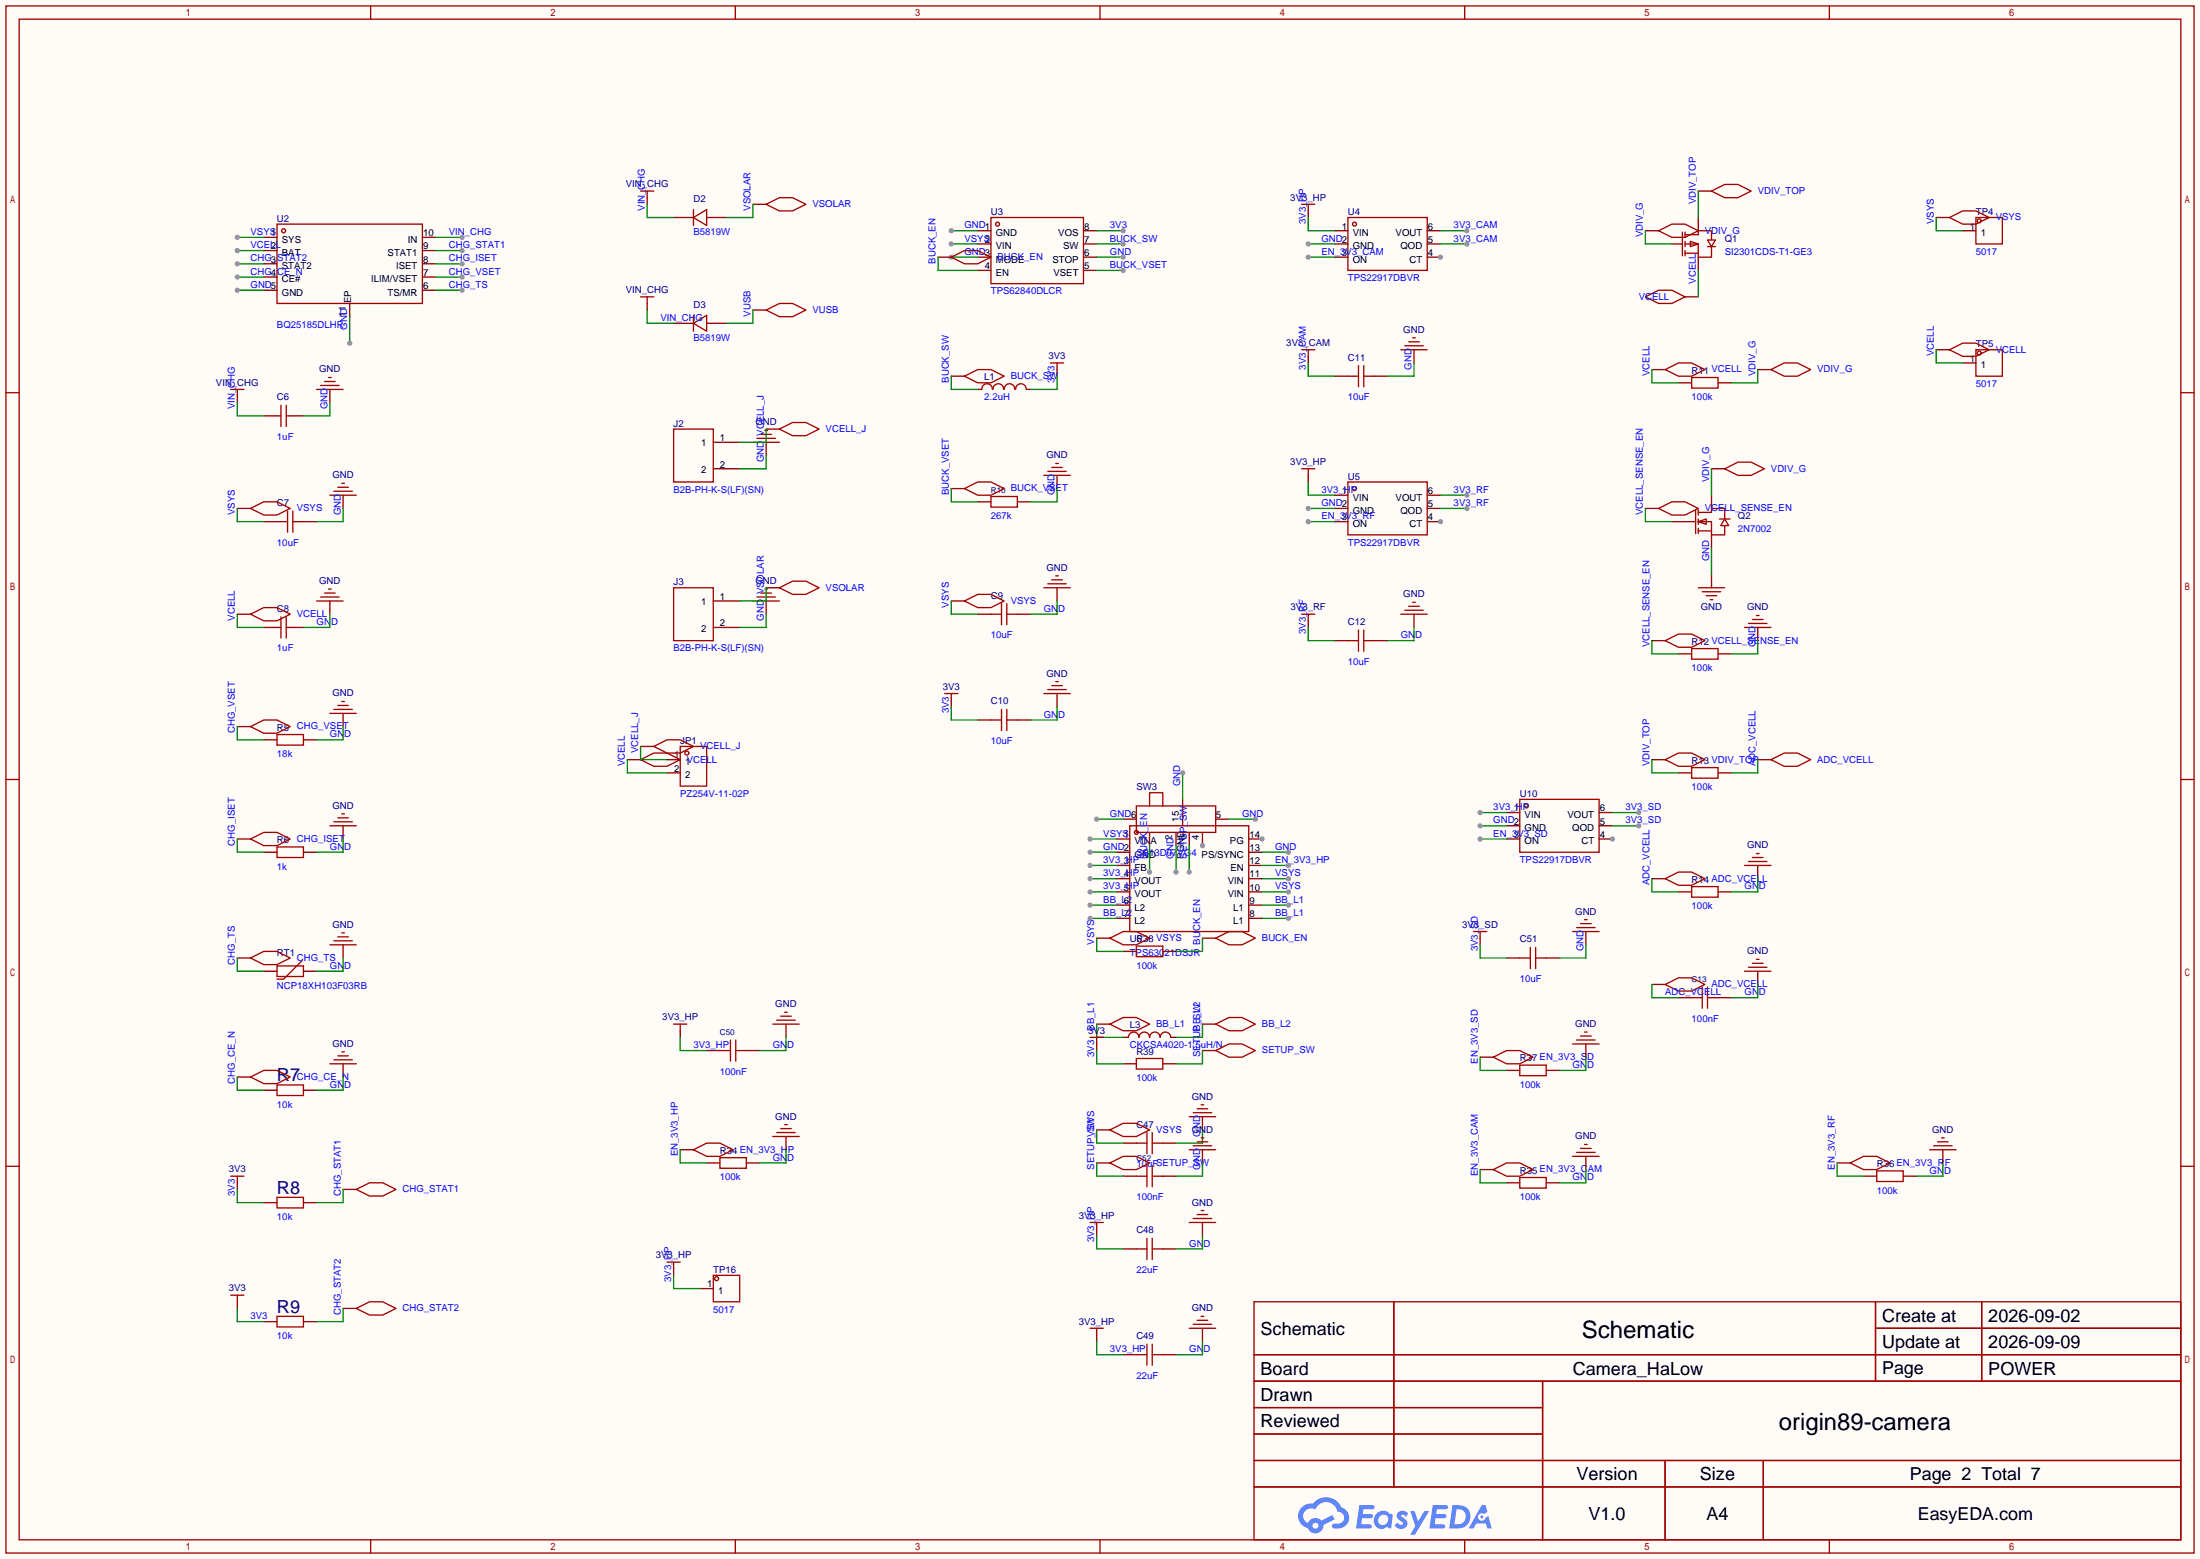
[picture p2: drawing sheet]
<svg xmlns="http://www.w3.org/2000/svg" width="423mm" height="299mm" viewBox="0 0 423 299" stroke-linecap="round" stroke-linejoin="round" font-family="sans-serif">
<path d="M0 0h422.7v299.5h-422.7z" fill="#fffcf7"/>
<g fill="none" stroke="#a10000" stroke-width=".25">
<path d="M1.1 1.1h420.4v297.2h-420.4zM3.7 3.7h415.3v292.1h-415.3zM71.2 1.1v2.6M141.3 1.1v2.6M211.3 1.1v2.6M281.4 1.1v2.6M351.5 1.1v2.6M1.1 75.4h2.6M419 75.4h2.5M1.1 149.7h2.6M419 149.7h2.5M1.1 224h2.6"/>
<path d="M419 224h2.5M240.9 250.1h178.1v45.7h-178.1zM267.8 250.1v35.5M360.3 250.1v15.2M360.3 255.1h58.7M380.7 250.1v15.2M240.9 260.2h178.1M240.9 265.3h178.1M240.9 270.4h55.5M240.9 275.5h55.5M296.4 265.3v30.5M71.2 295.8v2.5"/>
<path d="M141.3 295.8v2.5M211.3 295.8v2.5M240.9 280.5h178.1M240.9 285.6h178.1M281.4 295.8v2.5M319.9 280.5v15.3M338.8 280.5v15.3M351.5 295.8v2.5"/>
</g>
<g fill="#5487ff">
<path d="M268.7 290.5a1.3 1.3 0 0 1 1.8 .2l-.4 .7a.54 .54 0 0 0-.9-.3l.1 .2a1.58 1.58 0 0 1 1.1 1.6 1.43 1.43 0 0 1-2.5 .2l.5-.6a.64 .64 0 0 0 .5 .4 .64 .64 0 0 0 .7-.2l-.2-.3a1.35 1.35 0 0 1-.9-1.8z"/>
<path d="M270.9 290.3h.9l.6 1.9 1.2-1.9h.9l-2.7 4.5h-.9l1-1.7z"/>
<path d="M261.2 289.1h1.6a1.31 1.31 0 0 1 1.2 .2 .4 .4 0 0 1-.3 .6h-1.8l-.1 .9h1.6a.4 .4 0 0 1 .4 .5 .4 .4 0 0 1-.4 .3h-1.7l-.2 1.2h.8a1.23 1.23 0 0 1 1.2 .2 .39 .39 0 0 1-.3 .6h-2.7z"/>
<path d="M275.3 289.1h1.6a1.32 1.32 0 0 1 1.2 .2 .39 .39 0 0 1-.3 .6h-1.8l-.1 .9h1.6a.4 .4 0 0 1 .4 .5 .4 .4 0 0 1-.4 .3h-1.7l-.2 1.2h.8a1.23 1.23 0 0 1 1.2 .2 .39 .39 0 0 1-.3 .6h-2.7z"/>
<path d="M284.7 289.1h.7l.3 1.4-.6 .3a.75 .75 0 0 0-1.1 .3 .75 .75 0 0 0 .5 1.1 .75 .75 0 0 0 .9-.7l.5-.3 .7 2.4h-.9l-.2-1h-1.9l-.5 1h-.9z"/>
<path d="M279.1 289.1l-.7 4.5h1.5a2.27 2.27 0 0 0 2.6-2.3 2.27 2.27 0 0 0-2.7-2.2zM279.8 289.9a1.5 1.5 0 0 1 1.8 1.5 1.5 1.5 0 0 1-1.9 1.4h-.3z"/>
<path d="M264.5 290.7a1.6 1.6 0 0 0-.4 2.2 1.6 1.6 0 0 0 2.2 .5l.2-.2 .8 .4 .3-2.5-.2-.3h-.5a1.58 1.58 0 0 0-2.4-.1zM265.1 291.3a.99 .99 0 0 1 1.6 .3 .99 .99 0 0 1-.9 1.3 .94 .94 0 0 1-1-.5 .94 .94 0 0 1 .3-1.1z"/>
<path d="M250.1 289.5a2.37 2.37 0 0 0 1.2 4 1.54 1.54 0 0 0 1.7 1 1.54 1.54 0 0 0 1.3-1.6l2.1-1.1-.5-.8-2 1.1a1.57 1.57 0 0 0-2.6 .5 1.5 1.5 0 0 1-.8-2.1 1.5 1.5 0 0 1 2.2-.5 2.23 2.23 0 0 1 2.3-1.5 2.23 2.23 0 0 1 2 1.9 1.16 1.16 0 0 1 1.2 1 1.16 1.16 0 0 1-1.1 1.3h-.6a.47 .47 0 0 0-.6 .4 .47 .47 0 0 0 .4 .5 2.19 2.19 0 0 0 2.4-.8 2.19 2.19 0 0 0 .1-2.5l-1.1-.8a3.2 3.2 0 0 0-5.5-.7l-1.1 .1zM252.1 293.1a.6 .6 0 0 1 1.2 0 .6 .6 0 0 1-1.2 0z"/>
<circle cx="284.7" cy="291.4" r=".28"/>
</g>
<g fill="none" stroke="#a10000" stroke-width=".25">
<path d="M53.2 43.1h28v15.2h-28zM133.2 41.8l2.6-1.5v3zM133.2 40.3v3M190.4 41.8h17.8v12.7h-17.8zM259 41.8h15.2v10.1h-15.2zM323.2 44.6v4.5M323.7 46.9h2.6v2.5h2.5v-2M323.7 45.1h2.6v-.8h2.5v1.8M323.7 48.6h2.6M323.7 44.6v1M323.7 46.4v1M323.7 48.1v1"/>
<path d="M324.7 46.4l1.6 .5-1.6 .5zM328 46.1h1.6l-.8 1.3zM328 47.4h1.6M53.2 79.9h.8M54 77.9v4M55 77.9v4M55 79.9h.8M188.6 74.8a1.01 1.01 0 0 1 1-1.1 1.01 1.01 0 0 1 1 1.1M190.8 74.8a1.01 1.01 0 0 1 1-1.1 1.01 1.01 0 0 1 1 1.1M192.9 74.8a1.01 1.01 0 0 1 1-1.1 1.01 1.01 0 0 1 1.1 1.1M195.1 74.8a1.01 1.01 0 0 1 1-1.1 1.01 1.01 0 0 1 1 1.1M325 72.5h5.1v2h-5.1z"/>
<path d="M129.4 82.4h7.6v10.2h-7.6zM190.4 95.4h5.1v2h-5.1zM325.8 97.9v4.6M326.3 98.4h2.5v-.7h2.5v2M326.3 97.9v1M326.3 99.7v1M330.3 99.7h2.1M331.3 99.7l.8 1.3h-1.5zM190.4 118h2M192.4 116v4M193.4 118h2.1M193.4 116v4"/>
<path d="M323.7 100.2h2.1M326.3 100.2l1.5-.5v1zM326.3 100.2h2.5v2.5h2.5v-1.7M326.3 102h2.5M326.3 101.5v1M53.2 141.1h5.1v2h-5.1zM130.7 143.4h5.1v7.6h-5.1zM53.2 162.7h5.1v2h-5.1zM53.2 185.5h5.1v2.1h-5.1zM58 184.5l-3.5 3.6h-1.3"/>
<circle cx="54.5" cy="44.3" r=".38"/>
<circle cx="191.6" cy="43.1" r=".38"/>
<circle cx="260.2" cy="43.1" r=".38"/>
<circle cx="132" cy="144.7" r=".38"/>
</g>
<g fill="none" stroke="#870000" stroke-width=".25">
<path d="M50.7 45.6h2.5M50.7 48.1h2.5M50.7 50.7h2.5M50.7 53.2h2.5M50.7 55.8h2.5M67.2 58.3v2.5M81.2 45.6h2.5M81.2 48.1h2.5M81.2 50.7h2.5M81.2 53.2h2.5M81.2 55.8h2.5M129.4 41.8h3.8"/>
<path d="M135.8 41.8h3.8M187.8 44.3h2.6M187.8 46.9h2.6M187.8 49.4h2.6M187.8 51.9h2.6M208.2 44.3h2.5M208.2 46.9h2.5M208.2 49.4h2.5M208.2 51.9h2.5M256.4 44.3h2.6M256.4 46.9h2.6M256.4 49.4h2.6"/>
<path d="M274.2 49.4h2.5M321.2 46.9h2M326.3 41.8v2.5M326.3 49.4v2.5M50.7 79.9h2.5M55.8 79.9h2.5M187.8 74.8h.8M197.2 74.8h.8M322.5 73.5h2.5M330.1 73.5h2.5M137 85h5.1M137 90h5.1"/>
<path d="M187.8 96.4h2.6M195.5 96.4h2.5M328.8 95.1v2.6M187.8 118h2.6M195.5 118h2.5M321.2 100.2h2.5M328.8 102.7v2.6M50.7 142.1h2.5M58.3 142.1h2.5M128.1 145.9h2.6M128.1 148.5h2.6M50.7 163.7h2.5"/>
<path d="M58.3 163.7h2.5M50.7 186.6h2.5M58.3 186.6h2.5"/>
</g>
<circle cx="276.7" cy="49.4" r=".51" fill="#999"/>
<g fill="none" stroke="#870000" stroke-width=".25">
<path d="M274.2 46.9h2.5M274.2 44.3h2.5M129.4 62.1h3.8M135.8 62.1h3.8M256.4 72.3h2.6M264 72.3h2.6M256.4 95.1h2.6M256.4 97.7h2.6M50.7 100.2h2.5M58.3 100.2h2.5M137 115.4h5.1M256.4 100.2h2.6"/>
<path d="M274.2 100.2h2.5M50.7 120.5h2.5M55.8 120.5h2.5M137 120.5h5.1M187.8 138.3h2.6M195.5 138.3h2.5M256.4 123.1h2.6M264 123.1h2.6M50.7 209.4h2.5M58.3 209.4h2.5M50.7 231h2.5M58.3 231h2.5"/>
<path d="M50.7 253.9h2.5M58.3 253.9h2.5"/>
</g>
<g fill="none" stroke="#a10000" stroke-width=".25">
<path d="M133.2 62.1l2.6-1.5v3zM133.2 60.6v3M259 72.3h2M261 70.2v4.1M262 72.3h2M262 70.2v4.1M55.2 98.2v4M56.3 98.2v4M259 92.6h15.2v10.1h-15.2zM53.2 100.2h2M54 118.5v4.1M55 118.5v4.1"/>
<path d="M56.3 100.2h2M129.4 112.9h7.6v10.2h-7.6zM53.2 120.5h.8M55 120.5h.8M190.4 138.3h2M192.4 136.3v4M193.4 138.3h2.1M193.4 136.3v4M259 123.1h2M261 121v4.1M262 121v4.1M262 123.1h2"/>
<path d="M53.2 208.4h5.1v2h-5.1zM53.2 230h5.1v2h-5.1zM53.2 252.9h5.1v2h-5.1z"/>
<circle cx="260.2" cy="93.9" r=".38"/>
</g>
<circle cx="276.7" cy="100.2" r=".51" fill="#999"/>
<g fill="none" stroke="#870000" stroke-width=".25">
<path d="M124.3 38v1.2M144.7 39.2h2.5M326.3 36.7h2.5M124.3 58.3v1.3M144.7 59.6h2.5M316.1 44.3h2.5M323.7 57h2.6M372 41.8h2.5M377.1 44.3h2.5M45.6 76.1v1.2M63.4 74.8v2.5M182.8 72.3h2.5"/>
<path d="M203.1 71v1.3M251.3 68.5v1.2M271.7 67.2v2.5M317.4 71h2.5M337.7 71h2.5M372 67.2h2.5M377.1 69.7h2.5M45.6 97.7h2.5M65.9 95.1v2.6M147.2 85v2.5M147.2 82.4h2.5M182.8 93.9h2.5"/>
<path d="M203.1 91.3v2.6M274.2 97.7h2.5M274.2 95.1h2.5M316.1 97.7h2.5M328.8 90h2.5M45.6 118h2.5M63.4 115.4v2.6M147.2 115.4v2.6M147.2 112.9h2.5M182.8 115.4h2.5M203.1 112.9v2.5M251.3 119.3v1.2"/>
<path d="M271.7 118v2.5M328.8 110.4v2.5M45.6 139.6h2.5M65.9 137v2.6M182.8 134.5v1.3M203.1 133.2v2.6M317.4 123.1h2.5M322.5 125.6h2.5M330.1 125.6h2.5M337.7 120.5v2.6M65.9 158.6v2.6M120.5 145.9h2.6"/>
<path d="M123.1 143.4h2.5M317.4 145.9h2.5M322.5 148.5h2.5M330.1 148.5h2.5M337.7 145.9h2.5M45.6 161.2h2.5M317.4 168.8h2.5M322.5 171.3h2.5M330.1 171.3h2.5M337.7 166.2v2.6M45.6 184h2.5M65.9 181.5v2.5"/>
<path d="M317.4 189.1h2.5M322.5 191.6h2.5M330.1 191.6h2.5M337.7 186.6v2.5M45.6 206.9h2.5M65.9 204.3v2.6M45.6 227.2v1.3M65.9 228.5h2.6M45.6 250.1v1.2M65.9 251.3h2.6"/>
</g>
<g fill="none" stroke="#a10000" stroke-width=".25">
<path d="M123.1 36.7h2.5M124.3 36.7v1.3M147.2 39.2l2.5-1.2h2.6l2.5 1.2-2.5 1.3h-2.6zM328.8 36.7l2.5-1.3h2.6l2.5 1.3-2.5 1.3h-2.6zM123.1 57h2.5M124.3 57v1.3M147.2 59.6l2.5-1.3h2.6l2.5 1.3-2.5 1.2h-2.6zM316.1 57l2.5-1.2h2.6l2.5 1.2-2.5 1.3h-2.6zM318.6 44.3l2.6-1.2h2.5l2.6 1.2-2.6 1.3h-2.5zM374.5 41.8l2.6-1.3h2.5l2.5 1.3-2.5 1.3h-2.5zM379.6 41.8h5.1v5.1h-5.1zM44.3 74.8h2.6"/>
<path d="M45.6 74.8v1.3M60.8 74.8h5.1M61.6 74h3.6M62.4 73.3h2M63.1 72.5h.5M185.3 72.3l2.5-1.3h2.6l2.5 1.3-2.5 1.2h-2.6zM201.8 69.7h2.5M203.1 69.7v1.3M250.1 67.2h2.5M251.3 67.2v1.3M269.1 67.2h5.1M269.9 66.4h3.5"/>
<path d="M270.6 65.7h2.1M271.4 64.9h.5M319.9 71l2.6-1.3h2.5l2.5 1.3-2.5 1.3h-2.5zM340.2 71l2.6-1.3h2.5l2.6 1.3-2.6 1.3h-2.5zM374.5 67.2l2.6-1.3h2.5l2.5 1.3-2.5 1.3h-2.5zM379.6 67.2h5.1v5.1h-5.1zM48.1 97.7l2.6-1.3h2.5l2.6 1.3-2.6 1.2h-2.5zM63.4 95.1h5.1M64.1 94.4h3.6M64.9 93.6h2M65.7 92.8h.5M144.7 85h5"/>
<path d="M145.4 84.2h3.6M146.2 83.4h2M146.9 82.7h.5M149.7 82.4l2.6-1.2h2.5l2.6 1.2-2.6 1.3h-2.5zM185.3 93.9l2.5-1.3h2.6l2.5 1.3-2.5 1.2h-2.6zM200.5 91.3h5.1M201.3 90.6h3.6M202.1 89.8h2M202.8 89h.5M318.6 97.7l2.6-1.3h2.5l2.6 1.3-2.6 1.2h-2.5zM331.3 90l2.6-1.2h2.5l2.6 1.2-2.6 1.3h-2.5zM48.1 118l2.6-1.3h2.5l2.6 1.3-2.6 1.3h-2.5z"/>
<path d="M60.8 115.4h5.1M61.6 114.7h3.6M62.4 113.9h2M63.1 113.2h.5M144.7 115.4h5M145.4 114.7h3.6M146.2 113.9h2M146.9 113.2h.5M149.7 112.9l2.6-1.3h2.5l2.6 1.3-2.6 1.3h-2.5zM185.3 115.4l2.5-1.2h2.6l2.5 1.2-2.5 1.3h-2.6zM200.5 112.9h5.1M201.3 112.1h3.6"/>
<path d="M202.1 111.4h2M202.8 110.6h.5M250.1 118h2.5M251.3 118v1.3M269.1 118h5.1M269.9 117.2h3.5M270.6 116.5h2.1M271.4 115.7h.5M326.3 112.9h5M327 113.7h3.6M327.8 114.4h2M328.5 115.2h.6"/>
<path d="M335.9 119.8h3.6M336.7 119h2M337.4 118.2h.5M48.1 139.6l2.6-1.3h2.5l2.6 1.3-2.6 1.2h-2.5zM63.4 137h5.1M64.1 136.3h3.6M64.9 135.5h2M65.7 134.7h.5M181.5 133.2h2.5M182.8 133.2v1.3M200.5 133.2h5.1M201.3 132.5h3.6"/>
<path d="M202.1 131.7h2M202.8 130.9h.5M319.9 123.1l2.6-1.3h2.5l2.5 1.3-2.5 1.2h-2.5zM325 124.6h5.1v2h-5.1zM335.2 120.5h5M63.4 158.6h5.1M64.1 157.9h3.6M64.9 157.1h2M65.7 156.3h.5M123.1 145.9l2.5-1.2h2.5l2.6 1.2-2.6 1.3h-2.5zM125.6 143.4l2.5-1.3h2.6l2.5 1.3-2.5 1.3h-2.6zM319.9 145.9l2.6-1.2h2.5l2.5 1.2-2.5 1.3h-2.5z"/>
<path d="M325 147.4h5.1v2.1h-5.1zM340.2 145.9l2.6-1.2h2.5l2.6 1.2-2.6 1.3h-2.5zM48.1 161.2l2.6-1.3h2.5l2.6 1.3-2.6 1.2h-2.5zM64.9 180h2M65.7 179.2h.5M319.9 168.8l2.6-1.3h2.5l2.5 1.3-2.5 1.3h-2.5zM325 170.3h5.1v2h-5.1zM335.2 166.2h5M335.9 165.5h3.6M336.7 164.7h2M337.4 164h.5M48.1 184l2.6-1.2h2.5l2.6 1.2-2.6 1.3h-2.5z"/>
<path d="M63.4 181.5h5.1M64.1 180.7h3.6M319.9 189.1l2.6-1.3h2.5l2.5 1.3-2.5 1.3h-2.5zM325 191.6h2M327 189.6v4.1M328 191.6h2.1M328 189.6v4.1M335.2 186.6h5M335.9 185.8h3.6M336.7 185h2M337.4 184.3h.5M48.1 206.9l2.6-1.3h2.5l2.6 1.3-2.6 1.3h-2.5z"/>
<path d="M63.4 204.3h5.1M64.1 203.6h3.6M64.9 202.8h2M65.7 202.1h.5M44.3 225.9h2.6M45.6 225.9v1.3M68.5 228.5l2.5-1.3h2.5l2.6 1.3-2.6 1.2h-2.5zM44.3 248.8h2.6M45.6 248.8v1.3M68.5 251.3l2.5-1.2h2.5l2.6 1.2-2.6 1.3h-2.5z"/>
<circle cx="380.2" cy="42.4" r=".38"/>
<circle cx="380.2" cy="67.8" r=".38"/>
</g>
<path d="M45.6 48.1h5.1" fill="none" stroke="#008700" stroke-width=".25"/>
<circle cx="45.6" cy="48.1" r=".51" fill="#999"/>
<path d="M45.6 50.7h5.1M326.3 51.9v5.1M317.4 71v2.5h5.1M372 67.2v2.5h5.1M45.6 118v2.5h5.1M120.5 145.9v2.6h7.6" fill="none" stroke="#008700" stroke-width=".25"/>
<circle cx="45.6" cy="50.7" r=".51" fill="#999"/>
<path d="M45.6 53.2h5.1M65.9 251.3v2.6h-5.1" fill="none" stroke="#008700" stroke-width=".25"/>
<circle cx="45.6" cy="53.2" r=".51" fill="#999"/>
<path d="M45.6 55.8h5.1M45.6 206.9v2.5h5.1" fill="none" stroke="#008700" stroke-width=".25"/>
<circle cx="45.6" cy="55.8" r=".51" fill="#999"/>
<path d="M67.2 60.8v5.1" fill="none" stroke="#008700" stroke-width=".25"/>
<circle cx="67.2" cy="65.9" r=".51" fill="#999"/>
<path d="M182.8 44.3h5M63.4 77.3v2.6h-5.1M65.9 97.7v2.5h-5.1M147.2 87.5v2.5h-5.1M63.4 118v2.5h-5.1M147.2 118v2.5h-5.1M65.9 139.6v2.5h-5.1M65.9 161.2v2.5h-5.1M65.9 184v2.6h-5.1M65.9 206.9v2.5h-5.1" fill="none" stroke="#008700" stroke-width=".25"/>
<circle cx="182.8" cy="44.3" r=".51" fill="#999"/>
<path d="M182.8 49.4h5" fill="none" stroke="#008700" stroke-width=".25"/>
<circle cx="182.8" cy="49.4" r=".51" fill="#999"/>
<path d="M210.7 49.4h5.1" fill="none" stroke="#008700" stroke-width=".25"/>
<circle cx="215.8" cy="49.4" r=".51" fill="#999"/>
<path d="M251.3 46.9h5.1M203.1 93.9v2.5h-5.1M203.1 115.4v2.6h-5.1M203.1 135.8v2.5h-5.1" fill="none" stroke="#008700" stroke-width=".25"/>
<circle cx="251.3" cy="46.9" r=".51" fill="#999"/>
<path d="M271.7 69.7v2.6h-5.1M251.3 97.7h5.1M271.7 120.5v2.6h-5.1" fill="none" stroke="#008700" stroke-width=".25"/>
<circle cx="251.3" cy="97.7" r=".51" fill="#999"/>
<path d="M83.7 55.8h5.1M328.8 105.3v5.1M337.7 123.1v2.5h-5.1M337.7 168.8v2.5h-5.1M337.7 189.1v2.5h-5.1" fill="none" stroke="#008700" stroke-width=".25"/>
<circle cx="88.8" cy="55.8" r=".51" fill="#999"/>
<path d="M83.7 53.2h5.1M45.6 184v2.6h5.1" fill="none" stroke="#008700" stroke-width=".25"/>
<circle cx="88.8" cy="53.2" r=".51" fill="#999"/>
<path d="M83.7 50.7h5.1M45.6 139.6v2.5h5.1" fill="none" stroke="#008700" stroke-width=".25"/>
<circle cx="88.8" cy="50.7" r=".51" fill="#999"/>
<path d="M83.7 48.1h5.1M45.6 161.2v2.5h5.1" fill="none" stroke="#008700" stroke-width=".25"/>
<circle cx="88.8" cy="48.1" r=".51" fill="#999"/>
<path d="M83.7 45.6h5.1M65.9 228.5v2.5h-5.1" fill="none" stroke="#008700" stroke-width=".25"/>
<circle cx="88.8" cy="45.6" r=".51" fill="#999"/>
<path d="M124.3 39.2v2.6h5.1M144.7 39.2v2.6h-5.1M124.3 59.6v2.5h5.1M144.7 59.6v2.5h-5.1M210.7 51.9h5.1M45.6 77.3v2.6h5.1M147.2 82.4v2.6h-5.1M147.2 112.9v2.5h-5.1M123.1 143.4v2.5h5" fill="none" stroke="#008700" stroke-width=".25"/>
<circle cx="215.8" cy="51.9" r=".51" fill="#999"/>
<path d="M210.7 46.9h5.1M182.8 93.9v2.5h5" fill="none" stroke="#008700" stroke-width=".25"/>
<circle cx="215.8" cy="46.9" r=".51" fill="#999"/>
<path d="M251.3 49.4h5.1M182.8 72.3v2.5h5" fill="none" stroke="#008700" stroke-width=".25"/>
<circle cx="251.3" cy="49.4" r=".51" fill="#999"/>
<path d="M276.7 46.9h5.1" fill="none" stroke="#008700" stroke-width=".25"/>
<circle cx="281.8" cy="46.9" r=".51" fill="#999"/>
<path d="M276.7 44.3h5.1" fill="none" stroke="#008700" stroke-width=".25"/>
<circle cx="281.8" cy="44.3" r=".51" fill="#999"/>
<path d="M251.3 69.7v2.6h5.1M251.3 100.2h5.1" fill="none" stroke="#008700" stroke-width=".25"/>
<circle cx="251.3" cy="100.2" r=".51" fill="#999"/>
<path d="M276.7 97.7h5.1" fill="none" stroke="#008700" stroke-width=".25"/>
<circle cx="281.8" cy="97.7" r=".51" fill="#999"/>
<path d="M276.7 95.1h5.1" fill="none" stroke="#008700" stroke-width=".25"/>
<circle cx="281.8" cy="95.1" r=".51" fill="#999"/>
<g fill="none" stroke="#008700" stroke-width=".25">
<path d="M326.3 36.7v5.1M210.7 44.3h5.1M316.1 44.3v2.6h5.1M337.7 71v2.5h-5.1M316.1 97.7v2.5h5.1M328.8 90v5.1M251.3 120.5v2.6h5.1M317.4 123.1v2.5h5.1M317.4 145.9v2.6h5.1M337.7 145.9v2.6h-5.1M317.4 168.8v2.5h5.1M317.4 189.1v2.5h5.1"/>
<path d="M45.6 228.5v2.5h5.1M45.6 251.3v2.6h5.1"/>
</g>
<circle cx="215.8" cy="44.3" r=".51" fill="#999"/>
<path d="M203.1 72.3v2.5h-5.1M182.8 135.8v2.5h5" fill="none" stroke="#008700" stroke-width=".25"/>
<g fill="none" stroke="#a10000" stroke-width=".25">
<path d="M217 158.6h22.9v20.3h-22.9z"/>
<circle cx="218.3" cy="159.9" r=".38"/>
</g>
<g fill="none" stroke="#870000" stroke-width=".25">
<path d="M214.5 161.2h2.5M214.5 163.7h2.5M214.5 166.2h2.5M214.5 168.8h2.5M214.5 171.3h2.5M214.5 173.9h2.5M214.5 176.4h2.5M239.9 161.2h2.5M239.9 163.7h2.5M239.9 166.2h2.5M239.9 168.8h2.5M239.9 171.3h2.5"/>
<path d="M239.9 173.9h2.5M239.9 176.4h2.5"/>
</g>
<circle cx="242.4" cy="161.2" r=".51" fill="#999"/>
<g fill="none" stroke="#870000" stroke-width=".25">
<path d="M227.2 153.5v5.1M289.4 156.1h2.6M289.4 158.6h2.6M289.4 161.2h2.6M307.2 161.2h2.6M215.8 199.3h1M224.9 199.3h1M135.8 201.8h2.5M143.4 201.8h2.5M215.8 219.6h2.5M223.4 219.6h2.5M289.4 205.6h2.6"/>
<path d="M297.1 205.6h2.5M135.8 223.4h2.5M143.4 223.4h2.5M215.8 239.9h2.5M223.4 239.9h2.5M289.4 227.2h2.6M297.1 227.2h2.5M358 225.9h2.6M365.6 225.9h2.6M134.5 247.5h2.5M215.8 260.2h2.5M223.4 260.2h2.5"/>
</g>
<g fill="none" stroke="#a10000" stroke-width=".25">
<path d="M292 153.5h15.2v10.2h-15.2zM140.3 199.8v4M141.4 199.8v4M216.8 199.3a1.02 1.02 0 0 1 1-1.1 1.02 1.02 0 0 1 1 1.1 1.02 1.02 0 0 1 1-1.1 1.02 1.02 0 0 1 1.1 1.1 1.02 1.02 0 0 1 1-1.1 1.02 1.02 0 0 1 1 1.1 1.02 1.02 0 0 1 1-1.1 1.02 1.02 0 0 1 1 1.1M138.3 201.8h2M141.4 201.8h2M218.3 219.6h2M220.3 217.6v4M221.4 219.6h2M221.4 217.6v4M292 204.6h5.1v2h-5.1zM138.3 222.4h5.1v2h-5.1z"/>
<path d="M218.3 239.9h2M220.3 237.9v4M221.4 237.9v4M221.4 239.9h2M292 226.2h5.1v2h-5.1zM360.6 224.9h5v2h-5zM137 245h5.1v5.1h-5.1zM220.3 258.2v4.1M221.4 258.2v4.1M218.3 260.2h2M221.4 260.2h2"/>
<circle cx="293.2" cy="154.8" r=".38"/>
<circle cx="137.7" cy="245.6" r=".38"/>
</g>
<circle cx="309.8" cy="161.2" r=".51" fill="#999"/>
<g fill="none" stroke="#870000" stroke-width=".25">
<path d="M251.3 40.5v1.3M251.3 91.3v1.3M307.2 158.6h2.6M307.2 156.1h2.6M304.7 178.9v2.6M130.7 198v1.3M151 196.7v2.6M210.7 196.7h2.5M231 196.7h2.6M284.4 180.2v1.3M289.4 184h2.6M297.1 184h2.5"/>
<path d="M151 218.3v2.6M210.7 217h2.5M231 214.5v2.5M284.4 203.1h2.5M304.7 200.5v2.6M130.7 220.9h2.5M210.7 236.1v1.3M231 234.8v2.6M284.4 224.7h2.5M304.7 222.1v2.6M352.9 223.4h2.6M373.3 220.9v2.5"/>
<path d="M129.4 243.7v1.3M210.7 256.4v1.3M231 255.1v2.6"/>
</g>
<g fill="none" stroke="#a10000" stroke-width=".25">
<path d="M250.1 39.2h2.5M251.3 39.2v1.3M250.1 90h2.5M251.3 90v1.3M283.1 178.9h2.5M284.4 178.9v1.3M302.1 178.9h5.1M302.9 178.2h3.6M303.7 177.4h2M304.4 176.7h.5M129.4 196.7h2.6M130.7 196.7v1.3"/>
<path d="M148.5 196.7h5M149.2 196h3.6M150 195.2h2M150.7 194.4h.6M213.2 196.7l2.6-1.2h2.5l2.6 1.2-2.6 1.3h-2.5zM233.6 196.7l2.5-1.2h2.5l2.6 1.2-2.6 1.3h-2.5zM292 184h2M294 182v4.1M295 184h2.1M295 182v4.1M302.9 199.8h3.6M303.7 199h2"/>
<path d="M304.4 198.2h.5M148.5 218.3h5M149.2 217.6h3.6M150 216.8h2M150.7 216h.6M213.2 217l2.6-1.2h2.5l2.6 1.2-2.6 1.3h-2.5zM228.5 214.5h5.1M229.2 213.7h3.6M230 213h2M230.8 212.2h.5M286.9 203.1l2.5-1.3h2.6l2.5 1.3-2.5 1.2h-2.6zM302.1 200.5h5.1"/>
<path d="M304.4 219.8h.5M372.2 219.3h2.1M373 218.6h.5M133.2 220.9l2.6-1.3h2.5l2.5 1.3-2.5 1.2h-2.5zM209.4 234.8h2.6M210.7 234.8v1.3M228.5 234.8h5.1M229.2 234.1h3.6M230 233.3h2M230.8 232.5h.5M286.9 224.7l2.5-1.3h2.6l2.5 1.3-2.5 1.2h-2.6zM302.1 222.1h5.1"/>
<path d="M302.9 221.4h3.6M303.7 220.6h2M355.5 223.4l2.5-1.3h2.6l2.5 1.3-2.5 1.3h-2.6zM370.7 220.9h5.1M371.5 220.1h3.5M128.1 242.4h2.6M129.4 242.4v1.3M209.4 255.1h2.6M210.7 255.1v1.3M228.5 255.1h5.1M229.2 254.4h3.6M230 253.6h2"/>
<path d="M230.8 252.9h.5"/>
</g>
<path d="M251.3 41.8v2.5h5.1M251.3 92.6v2.5h5.1M209.4 166.2h5.1" fill="none" stroke="#008700" stroke-width=".25"/>
<circle cx="209.4" cy="166.2" r=".51" fill="#999"/>
<path d="M209.4 168.8h5.1" fill="none" stroke="#008700" stroke-width=".25"/>
<circle cx="209.4" cy="168.8" r=".51" fill="#999"/>
<path d="M209.4 171.3h5.1" fill="none" stroke="#008700" stroke-width=".25"/>
<circle cx="209.4" cy="171.3" r=".51" fill="#999"/>
<path d="M284.4 156.1h5M130.7 199.3v2.5h5.1M210.7 237.4v2.5h5.1M129.4 245v2.5h5.1M210.7 257.7v2.5h5.1" fill="none" stroke="#008700" stroke-width=".25"/>
<circle cx="284.4" cy="156.1" r=".51" fill="#999"/>
<path d="M209.4 163.7h5.1" fill="none" stroke="#008700" stroke-width=".25"/>
<circle cx="209.4" cy="163.7" r=".51" fill="#999"/>
<path d="M242.4 163.7h5.1" fill="none" stroke="#008700" stroke-width=".25"/>
<circle cx="247.5" cy="163.7" r=".51" fill="#999"/>
<path d="M227.2 148.5v5" fill="none" stroke="#008700" stroke-width=".25"/>
<circle cx="227.2" cy="148.5" r=".51" fill="#999"/>
<path d="M284.4 158.6h5M151 199.3v2.5h-5.1M231 217v2.6h-5.1M151 220.9v2.5h-5.1M231 237.4v2.5h-5.1M231 257.7v2.5h-5.1" fill="none" stroke="#008700" stroke-width=".25"/>
<circle cx="284.4" cy="158.6" r=".51" fill="#999"/>
<path d="M209.4 173.9h5.1M304.7 181.5v2.5h-5.1M304.7 203.1v2.5h-5.1M304.7 224.7v2.5h-5.1M373.3 223.4v2.5h-5.1" fill="none" stroke="#008700" stroke-width=".25"/>
<circle cx="209.4" cy="173.9" r=".51" fill="#999"/>
<path d="M209.4 176.4h5.1" fill="none" stroke="#008700" stroke-width=".25"/>
<circle cx="209.4" cy="176.4" r=".51" fill="#999"/>
<path d="M242.4 176.4h5.1M231 196.7v2.6h-5.1" fill="none" stroke="#008700" stroke-width=".25"/>
<circle cx="247.5" cy="176.4" r=".51" fill="#999"/>
<path d="M242.4 173.9h5.1" fill="none" stroke="#008700" stroke-width=".25"/>
<circle cx="247.5" cy="173.9" r=".51" fill="#999"/>
<path d="M242.4 166.2h5.1M210.7 196.7v2.6h5.1" fill="none" stroke="#008700" stroke-width=".25"/>
<circle cx="247.5" cy="166.2" r=".51" fill="#999"/>
<path d="M284.4 161.2h5M130.7 220.9v2.5h5.1" fill="none" stroke="#008700" stroke-width=".25"/>
<circle cx="284.4" cy="161.2" r=".51" fill="#999"/>
<path d="M309.8 158.6h5M284.4 203.1v2.5h5" fill="none" stroke="#008700" stroke-width=".25"/>
<circle cx="314.8" cy="158.6" r=".51" fill="#999"/>
<path d="M309.8 156.1h5" fill="none" stroke="#008700" stroke-width=".25"/>
<circle cx="314.8" cy="156.1" r=".51" fill="#999"/>
<path d="M45.6 45.6h5.1M284.4 181.5v2.5h5M284.4 224.7v2.5h5M352.9 223.4v2.5h5.1" fill="none" stroke="#008700" stroke-width=".25"/>
<circle cx="45.6" cy="45.6" r=".51" fill="#999"/>
<path d="M182.8 46.9h5M45.6 97.7v2.5h5.1" fill="none" stroke="#008700" stroke-width=".25"/>
<circle cx="182.8" cy="46.9" r=".51" fill="#999"/>
<path d="M372 41.8v2.5h5.1M182.8 115.4v2.6h5M209.4 161.2h5.1" fill="none" stroke="#008700" stroke-width=".25"/>
<circle cx="209.4" cy="161.2" r=".51" fill="#999"/>
<path d="M242.4 171.3h5.1" fill="none" stroke="#008700" stroke-width=".25"/>
<circle cx="247.5" cy="171.3" r=".51" fill="#999"/>
<path d="M242.4 168.8h5.1" fill="none" stroke="#008700" stroke-width=".25"/>
<circle cx="247.5" cy="168.8" r=".51" fill="#999"/>
<path d="M210.7 217v2.6h5.1" fill="none" stroke="#008700" stroke-width=".25"/>
<path d="M220.9 154.8v-2.5h2.5v2.5" fill="none" stroke="#a10000" stroke-width=".25"/>
<path d="M215.8 157.4h2.5M231 159.9v2.5M233.6 157.4h2.5" fill="none" stroke="#870000" stroke-width=".25"/>
<circle cx="231" cy="162.4" r=".51" fill="#999"/>
<g fill="none" stroke="#870000" stroke-width=".25">
<path d="M180.2 49.4h2.6M220.9 159.9v2.5M225.9 159.9v2.5M228.5 159.9v2.5M210.7 180.2h2.5M215.8 182.8h2.5M223.4 182.8h2.5M231 180.2h2.6M210.7 200.5v1.3M215.8 204.3h2.5M223.4 204.3h2.5M231 201.8h2.6"/>
<path d="M210.7 223.4h2.5M215.8 225.9h2.5M223.4 225.9h2.5M231 220.9v2.5"/>
</g>
<g fill="none" stroke="#a10000" stroke-width=".25">
<path d="M182.8 49.4l2.5-1.3h2.5l2.6 1.3-2.6 1.3h-2.5zM218.3 154.8h15.3v5.1h-15.3zM209.4 199.3h2.6M210.7 199.3v1.2M213.2 180.2l2.6-1.3h2.5l2.6 1.3-2.6 1.3h-2.5zM218.3 181.7h5.1v2.1h-5.1zM233.6 180.2l2.5-1.3h2.5l2.6 1.3-2.6 1.3h-2.5zM218.3 203.3h5.1v2.1h-5.1zM230 219.3h2M230.8 218.6h.5M233.6 201.8l2.5-1.3h2.5l2.6 1.3-2.6 1.3h-2.5zM213.2 223.4l2.6-1.3h2.5l2.6 1.3-2.6 1.3h-2.5z"/>
<path d="M218.3 225.9h2M220.3 223.9v4.1M221.4 225.9h2M221.4 223.9v4.1M228.5 220.9h5.1M229.2 220.1h3.6"/>
</g>
<path d="M180.2 49.4v2.5h7.6M220.9 162.4v5.1" fill="none" stroke="#008700" stroke-width=".25"/>
<circle cx="220.9" cy="167.5" r=".51" fill="#999"/>
<path d="M225.9 162.4v5.1M231 180.2v2.6h-5.1" fill="none" stroke="#008700" stroke-width=".25"/>
<circle cx="225.9" cy="167.5" r=".51" fill="#999"/>
<path d="M210.7 157.4h5.1" fill="none" stroke="#008700" stroke-width=".25"/>
<circle cx="210.7" cy="157.4" r=".51" fill="#999"/>
<path d="M236.1 157.4h5.1" fill="none" stroke="#008700" stroke-width=".25"/>
<circle cx="241.2" cy="157.4" r=".51" fill="#999"/>
<path d="M228.5 162.4v5.1M231 223.4v2.5h-5.1" fill="none" stroke="#008700" stroke-width=".25"/>
<circle cx="228.5" cy="167.5" r=".51" fill="#999"/>
<path d="M210.7 180.2v2.6h5.1M210.7 201.8v2.5h5.1M231 201.8v2.5h-5.1M210.7 223.4v2.5h5.1" fill="none" stroke="#008700" stroke-width=".25"/>
<g font-size="4.6">
<text x="303.9" y="257">Schematic</text>
<text x="341.8" y="274.7">origin89-camera</text>
</g>
<g font-size="3.5" fill="#000080">
<text x="53.2" y="207.7">R7</text>
<text x="53.2" y="229.3">R8</text>
<text x="53.2" y="252.1">R9</text>
</g>
<g font-size="3.5">
<text x="242.2" y="256.4">Schematic</text>
<text x="361.6" y="253.9">Create at</text>
<text x="382" y="253.9">2026-09-02</text>
<text x="361.6" y="259">Update at</text>
<text x="382" y="259">2026-09-09</text>
<text x="242.2" y="264">Board</text>
<text x="242.2" y="269.1">Drawn</text>
<text x="302.2" y="264">Camera_HaLow</text>
<text x="382" y="264">POWER</text>
<text x="242.2" y="274.2">Reviewed</text>
<text x="302.9" y="284.4">Version</text>
<text x="326.6" y="284.4">Size</text>
<text x="305.2" y="292">V1.0</text>
<text x="327.8" y="292">A4</text>
</g>
<g font-size="3.4">
<text x="361.6" y="264">Page</text>
<text x="366.9" y="284.3">Page 2 Total 7</text>
<text x="368.4" y="291.9">EasyEDA.com</text>
</g>
<g font-size="1.8" fill="#000080">
<text x="120.2" y="36">VIN_CHG</text>
<text x="133.2" y="38.8">D2</text>
<text x="190.4" y="41.3">U3</text>
<text x="247.9" y="38.5">3V3_HP</text>
<text x="259" y="41.3">U4</text>
<text x="379.6" y="41.3">TP4</text>
<text x="53.2" y="42.6">U2</text>
<text x="331.3" y="46.4">Q1</text>
<text x="120.2" y="56.3">VIN_CHG</text>
<text x="133.2" y="59.1">D3</text>
<text x="269.6" y="63.9">GND</text>
<text x="61.3" y="71.5">GND</text>
<text x="201.4" y="69">3V3</text>
<text x="247.1" y="66.5">3V3_CAM</text>
<text x="259" y="69.3">C11</text>
<text x="325" y="71.8">R11 VCELL</text>
<text x="379.6" y="66.7">TP5</text>
<text x="41.5" y="74.1">VIN_CHG</text>
<text x="53.2" y="76.9">C6</text>
<text x="189.1" y="73.1">L1</text>
<text x="129.4" y="82">J2</text>
<text x="145.1" y="81.7">GND</text>
<text x="201" y="88.1">GND</text>
<text x="247.9" y="89.3">3V3_HP</text>
<text x="63.9" y="91.9">GND</text>
<text x="259" y="92.1">U5</text>
<text x="53.2" y="97.2">C7</text>
<text x="333.9" y="99.7">Q2</text>
<text x="61.3" y="112.2">GND</text>
<text x="129.4" y="112.4">J3</text>
<text x="145.1" y="112.2">GND</text>
<text x="201" y="109.6">GND</text>
<text x="53.2" y="117.5">C8</text>
<text x="190.4" y="115">C9</text>
<text x="247.9" y="117.3">3V3_RF</text>
<text x="269.6" y="114.7">GND</text>
<text x="326.7" y="117.3">GND</text>
<text x="335.6" y="117.3">GND</text>
<text x="259" y="120.1">C12</text>
<text x="325" y="123.9">R12 VCELL_SENSE_EN</text>
<text x="201" y="130">GND</text>
<text x="63.9" y="133.8">GND</text>
<text x="181.1" y="132.5">3V3</text>
<text x="190.4" y="135.3">C10</text>
<text x="53.2" y="140.4">R5</text>
<text x="130.7" y="142.9">JP1</text>
<text x="325" y="146.7">R13 VDIV_TOP</text>
<text x="63.9" y="155.4">GND</text>
<text x="218.3" y="151.8">SW3</text>
<text x="292" y="153.1">U10</text>
<text x="53.2" y="162">R6</text>
<text x="335.6" y="163">GND</text>
<text x="325" y="169.6">R14 ADC_VCELL</text>
<text x="63.9" y="178.2">GND</text>
<text x="280.9" y="178.2">3V3_SD</text>
<text x="302.6" y="175.7">GND</text>
<text x="53.2" y="183.6">RT1</text>
<text x="217" y="181">U6</text>
<text x="218.3" y="181">R38 VSYS</text>
<text x="292" y="181">C51</text>
<text x="335.6" y="183.3">GND</text>
<text x="127.2" y="196">3V3_HP</text>
<text x="148.9" y="193.5">GND</text>
<text x="217" y="197.5">L3</text>
<text x="302.6" y="197.3">GND</text>
<text x="63.9" y="201.1">GND</text>
<text x="209" y="198.5">3V3</text>
<text x="218.3" y="202.6">R39</text>
<text x="292" y="203.9">R37 EN_3V3_SD</text>
<text x="148.9" y="215.1">GND</text>
<text x="229" y="211.2">GND</text>
<text x="138.3" y="221.7">R34 EN_3V3_HP</text>
<text x="218.3" y="216.6">C47</text>
<text x="229" y="217.6">GND</text>
<text x="302.6" y="218.9">GND</text>
<text x="371.2" y="217.6">GND</text>
<text x="43.9" y="225.2">3V3</text>
<text x="292" y="225.5">R35 EN_3V3_CAM</text>
<text x="360.6" y="224.2">R36 EN_3V3_RF</text>
<text x="229" y="231.6">GND</text>
<text x="207.3" y="234.1">3V3_HP</text>
<text x="218.3" y="236.9">C48</text>
<text x="126" y="241.7">3V3_HP</text>
<text x="137" y="244.5">TP16</text>
<text x="43.9" y="248.1">3V3</text>
<text x="229" y="251.9">GND</text>
<text x="207.3" y="254.4">3V3_HP</text>
<text x="218.3" y="257.2">C49</text>
</g>
<g font-size="1.8" fill="#00f">
<text x="123.9" y="40.5" transform="rotate(-90 123.9 40.5)">VIN_CHG</text>
<text x="144.2" y="40.5" transform="rotate(-90 144.2 40.5)">VSOLAR</text>
<text x="156.1" y="39.8">VSOLAR</text>
<text x="325.8" y="39.2" transform="rotate(-90 325.8 39.2)">VDIV_TOP</text>
<text x="337.7" y="37.3">VDIV_TOP</text>
<text x="48.1" y="47.7">VCELL</text>
<text x="48.1" y="45.1">VSYS</text>
<text x="86.2" y="47.7">CHG_STAT1</text>
<text x="86.2" y="45.1">VIN_CHG</text>
<text x="133.2" y="45.1">B5819W</text>
<text x="185.3" y="43.9">GND1</text>
<text x="185.3" y="46.4">VSYS</text>
<text x="213.2" y="46.4">BUCK_SW</text>
<text x="213.2" y="43.9">3V3</text>
<text x="250.9" y="43.1" transform="rotate(-90 250.9 43.1)">3V3_HP</text>
<text x="253.9" y="46.4">GND2</text>
<text x="279.3" y="46.4">3V3_CAM</text>
<text x="279.3" y="43.9">3V3_CAM</text>
<text x="315.6" y="45.6" transform="rotate(-90 315.6 45.6)">VDIV_G</text>
<text x="327.5" y="44.9">VDIV_G</text>
<text x="371.5" y="43.1" transform="rotate(-90 371.5 43.1)">VSYS</text>
<text x="383.4" y="42.3">VSYS</text>
<text x="48.1" y="50.2">CHG_STAT2</text>
<text x="48.1" y="52.8">CHG_CE_N</text>
<text x="86.2" y="52.8">CHG_VSET</text>
<text x="86.2" y="50.2">CHG_ISET</text>
<text x="179.8" y="50.7" transform="rotate(-90 179.8 50.7)">BUCK_EN</text>
<text x="185.3" y="48.9">GND3</text>
<text x="191.6" y="50">BUCK_EN</text>
<text x="213.2" y="48.9">GND</text>
<text x="213.2" y="51.5">BUCK_VSET</text>
<text x="253.9" y="48.9">EN_3V3_CAM</text>
<text x="331.3" y="48.9">SI2301CDS-T1-GE3</text>
<text x="379.6" y="48.9">5017</text>
<text x="48.1" y="55.3">GND5</text>
<text x="86.2" y="55.3">CHG_TS</text>
<text x="190.4" y="56.6">TPS62840DLCR</text>
<text x="259" y="54">TPS22917DBVR</text>
<text x="314.8" y="57.6">VCELL</text>
<text x="325.8" y="54.5" transform="rotate(-90 325.8 54.5)">VCELL</text>
<text x="53.2" y="62.9">BQ25185DLHR</text>
<text x="66.7" y="63.4" transform="rotate(-90 66.7 63.4)">GND</text>
<text x="126.9" y="61.6">VIN_CHG</text>
<text x="133.2" y="65.5">B5819W</text>
<text x="144.2" y="60.8" transform="rotate(-90 144.2 60.8)">VUSB</text>
<text x="156.1" y="60.1">VUSB</text>
<text x="250.9" y="71" transform="rotate(-90 250.9 71)">3V3_CAM</text>
<text x="271.2" y="71" transform="rotate(-90 271.2 71)">GND</text>
<text x="349.1" y="71.5">VDIV_G</text>
<text x="371.5" y="68.5" transform="rotate(-90 371.5 68.5)">VCELL</text>
<text x="383.4" y="67.7">VCELL</text>
<text x="182.3" y="73.5" transform="rotate(-90 182.3 73.5)">BUCK_SW</text>
<text x="189.1" y="76.9">2.2uH</text>
<text x="194.2" y="72.8">BUCK_SW</text>
<text x="202.6" y="73.5" transform="rotate(-90 202.6 73.5)">3V3</text>
<text x="259" y="76.9">10uF</text>
<text x="316.9" y="72.3" transform="rotate(-90 316.9 72.3)">VCELL</text>
<text x="325" y="76.9">100k</text>
<text x="337.2" y="72.3" transform="rotate(-90 337.2 72.3)">VDIV_G</text>
<text x="379.6" y="74.3">5017</text>
<text x="45.1" y="78.6" transform="rotate(-90 45.1 78.6)">VIN_CHG</text>
<text x="62.9" y="78.6" transform="rotate(-90 62.9 78.6)">GND</text>
<text x="146.7" y="83.7" transform="rotate(-90 146.7 83.7)">VCELL_J</text>
<text x="158.6" y="83">VCELL_J</text>
<text x="53.2" y="84.5">1uF</text>
<text x="146.7" y="88.8" transform="rotate(-90 146.7 88.8)">GND</text>
<text x="129.4" y="94.6">B2B-PH-K-S(LF)(SN)</text>
<text x="182.3" y="95.1" transform="rotate(-90 182.3 95.1)">BUCK_VSET</text>
<text x="194.2" y="94.4">BUCK_VSET</text>
<text x="202.6" y="95.1" transform="rotate(-90 202.6 95.1)">GND</text>
<text x="253.9" y="94.7">3V3_HP</text>
<text x="279.3" y="94.7">3V3_RF</text>
<text x="328.3" y="92.6" transform="rotate(-90 328.3 92.6)">VDIV_G</text>
<text x="340.2" y="90.6">VDIV_G</text>
<text x="45.1" y="98.9" transform="rotate(-90 45.1 98.9)">VSYS</text>
<text x="57" y="98.2">VSYS</text>
<text x="65.5" y="98.9" transform="rotate(-90 65.5 98.9)">GND</text>
<text x="190.4" y="99.7">267k</text>
<text x="253.9" y="97.2">GND2</text>
<text x="253.9" y="99.7">EN_3V3_RF</text>
<text x="279.3" y="97.2">3V3_RF</text>
<text x="315.6" y="98.9" transform="rotate(-90 315.6 98.9)">VCELL_SENSE_EN</text>
<text x="327.5" y="98.2">VCELL_SENSE_EN</text>
<text x="53.2" y="104.8">10uF</text>
<text x="259" y="104.8">TPS22917DBVR</text>
<text x="328.3" y="107.8" transform="rotate(-90 328.3 107.8)">GND</text>
<text x="333.9" y="102.3">2N7002</text>
<text x="158.6" y="113.5">VSOLAR</text>
<text x="45.1" y="119.3" transform="rotate(-90 45.1 119.3)">VCELL</text>
<text x="57" y="118.5">VCELL</text>
<text x="146.7" y="119.3" transform="rotate(-90 146.7 119.3)">GND</text>
<text x="146.7" y="114.2" transform="rotate(-90 146.7 114.2)">VSOLAR</text>
<text x="182.3" y="116.7" transform="rotate(-90 182.3 116.7)">VSYS</text>
<text x="194.2" y="116">VSYS</text>
<text x="200.5" y="117.5">GND</text>
<text x="53.2" y="125.1">1uF</text>
<text x="60.8" y="120.1">GND</text>
<text x="129.4" y="125.1">B2B-PH-K-S(LF)(SN)</text>
<text x="190.4" y="122.6">10uF</text>
<text x="250.9" y="121.8" transform="rotate(-90 250.9 121.8)">3V3_RF</text>
<text x="269.1" y="122.6">GND</text>
<text x="316.9" y="124.3" transform="rotate(-90 316.9 124.3)">VCELL_SENSE_EN</text>
<text x="337.2" y="124.3" transform="rotate(-90 337.2 124.3)">GND</text>
<text x="259" y="127.7">10uF</text>
<text x="325" y="129">100k</text>
<text x="182.3" y="137" transform="rotate(-90 182.3 137)">3V3</text>
<text x="200.5" y="137.8">GND</text>
<text x="45.1" y="140.8" transform="rotate(-90 45.1 140.8)">CHG_VSET</text>
<text x="57" y="140.1">CHG_VSET</text>
<text x="63.4" y="141.7">GND</text>
<text x="134.5" y="143.9">VCELL_J</text>
<text x="190.4" y="142.9">10uF</text>
<text x="53.2" y="145.5">18k</text>
<text x="120.1" y="147.2" transform="rotate(-90 120.1 147.2)">VCELL</text>
<text x="122.6" y="144.7" transform="rotate(-90 122.6 144.7)">VCELL_J</text>
<text x="132" y="146.5">VCELL</text>
<text x="316.9" y="147.2" transform="rotate(-90 316.9 147.2)">VDIV_TOP</text>
<text x="337.2" y="147.2" transform="rotate(-90 337.2 147.2)">ADC_VCELL</text>
<text x="349.1" y="146.5">ADC_VCELL</text>
<text x="130.7" y="153.1">PZ254V-11-02P</text>
<text x="226.7" y="151" transform="rotate(-90 226.7 151)">GND</text>
<text x="286.9" y="155.6">3V3_HP</text>
<text x="312.3" y="155.6">3V3_SD</text>
<text x="325" y="151.8">100k</text>
<text x="57" y="161.7">CHG_ISET</text>
<text x="212" y="160.7">VSYS</text>
<text x="213.2" y="156.9">GND6</text>
<text x="238.6" y="156.9">GND</text>
<text x="286.9" y="158.2">GND2</text>
<text x="286.9" y="160.7">EN_3V3_SD</text>
<text x="312.3" y="158.2">3V3_SD</text>
<text x="45.1" y="162.4" transform="rotate(-90 45.1 162.4)">CHG_ISET</text>
<text x="53.2" y="167.1">1k</text>
<text x="63.4" y="163.2">GND</text>
<text x="212" y="165.8">3V3_HP</text>
<text x="212" y="163.2">GND2</text>
<text x="218.3" y="164.5">SS13D07VG4 PS/SYNC</text>
<text x="220.4" y="165" transform="rotate(-90 220.4 165)">BUCK_EN</text>
<text x="225.5" y="165" transform="rotate(-90 225.5 165)">GND2</text>
<text x="228" y="165" transform="rotate(-90 228 165)">SETUP_SW</text>
<text x="245" y="163.2">GND</text>
<text x="245" y="165.8">EN_3V3_HP</text>
<text x="292" y="165.8">TPS22917DBVR</text>
<text x="212" y="168.3">3V3_HP</text>
<text x="212" y="170.9">3V3_HP</text>
<text x="212" y="173.4">BB_L2</text>
<text x="245" y="173.4">BB_L1</text>
<text x="245" y="170.9">VSYS</text>
<text x="245" y="168.3">VSYS</text>
<text x="316.9" y="170.1" transform="rotate(-90 316.9 170.1)">ADC_VCELL</text>
<text x="335.2" y="170.9">GND</text>
<text x="212" y="175.9">BB_L2</text>
<text x="245" y="175.9">BB_L1</text>
<text x="325" y="174.7">100k</text>
<text x="45.1" y="185.3" transform="rotate(-90 45.1 185.3)">CHG_TS</text>
<text x="57" y="184.6">CHG_TS</text>
<text x="210.2" y="181.5" transform="rotate(-90 210.2 181.5)">VSYS</text>
<text x="217" y="183.6">TPS63021DSJR</text>
<text x="230.6" y="181.5" transform="rotate(-90 230.6 181.5)">BUCK_EN</text>
<text x="242.4" y="180.8">BUCK_EN</text>
<text x="283.9" y="182.8" transform="rotate(-90 283.9 182.8)">3V3_SD</text>
<text x="304.2" y="182.8" transform="rotate(-90 304.2 182.8)">GND</text>
<text x="53.2" y="189.9">NCP18XH103F03RB</text>
<text x="63.4" y="186.1">GND</text>
<text x="218.3" y="186.1">100k</text>
<text x="292" y="188.6">10uF</text>
<text x="319.9" y="191.2">ADC_VCELL</text>
<text x="328.8" y="189.7">ADC_VCELL</text>
<text x="335.2" y="191.2">GND</text>
<text x="210.2" y="198" transform="rotate(-90 210.2 198)">BB_L1</text>
<text x="222.1" y="197.3">BB_L1</text>
<text x="230.6" y="198" transform="rotate(-90 230.6 198)">BB_L2</text>
<text x="242.4" y="197.3">BB_L2</text>
<text x="325" y="196.3">100nF</text>
<text x="133.2" y="201.3">3V3_HP</text>
<text x="148.5" y="201.3">GND</text>
<text x="210.2" y="203.1" transform="rotate(-90 210.2 203.1)">3V3</text>
<text x="217" y="201.3">CKCSA4020-1.5uH/N</text>
<text x="230.6" y="203.1" transform="rotate(-90 230.6 203.1)">SETUP_SW</text>
<text x="242.4" y="202.4">SETUP_SW</text>
<text x="45.1" y="208.2" transform="rotate(-90 45.1 208.2)">CHG_CE_N</text>
<text x="57" y="207.4">CHG_CE_N</text>
<text x="63.4" y="209">GND</text>
<text x="138.3" y="206.4">100nF</text>
<text x="218.3" y="207.7">100k</text>
<text x="283.9" y="204.3" transform="rotate(-90 283.9 204.3)">EN_3V3_SD</text>
<text x="292" y="209">100k</text>
<text x="302.1" y="205.2">GND</text>
<text x="53.2" y="212.8">10k</text>
<text x="210.2" y="218.3" transform="rotate(-90 210.2 218.3)">VSYS</text>
<text x="222.1" y="217.6">VSYS</text>
<text x="230.6" y="218.3" transform="rotate(-90 230.6 218.3)">GND</text>
<text x="130.2" y="222.1" transform="rotate(-90 130.2 222.1)">EN_3V3_HP</text>
<text x="138.3" y="226.7">100k</text>
<text x="148.5" y="222.9">GND</text>
<text x="210.2" y="224.7" transform="rotate(-90 210.2 224.7)">SETUP_SW</text>
<text x="218.3" y="224.2">10uFSETUP_SW</text>
<text x="230.6" y="224.7" transform="rotate(-90 230.6 224.7)">GND</text>
<text x="283.9" y="225.9" transform="rotate(-90 283.9 225.9)">EN_3V3_CAM</text>
<text x="302.1" y="226.7">GND</text>
<text x="352.5" y="224.7" transform="rotate(-90 352.5 224.7)">EN_3V3_RF</text>
<text x="370.7" y="225.5">GND</text>
<text x="45.1" y="229.7" transform="rotate(-90 45.1 229.7)">3V3</text>
<text x="65.5" y="229.7" transform="rotate(-90 65.5 229.7)">CHG_STAT1</text>
<text x="77.3" y="229">CHG_STAT1</text>
<text x="218.3" y="230.6">100nF</text>
<text x="292" y="230.6">100k</text>
<text x="360.6" y="229.3">100k</text>
<text x="53.2" y="234.4">10k</text>
<text x="210.2" y="238.6" transform="rotate(-90 210.2 238.6)">3V3_HP</text>
<text x="228.5" y="239.4">GND</text>
<text x="218.3" y="244.5">22uF</text>
<text x="77.3" y="251.9">CHG_STAT2</text>
<text x="129" y="246.3" transform="rotate(-90 129 246.3)">3V3_HP</text>
<text x="48.1" y="253.4">3V3</text>
<text x="53.2" y="257.2">10k</text>
<text x="65.5" y="252.6" transform="rotate(-90 65.5 252.6)">CHG_STAT2</text>
<text x="137" y="252.1">5017</text>
<text x="213.2" y="259.8">3V3_HP</text>
<text x="228.5" y="259.8">GND</text>
<text x="218.3" y="264.8">22uF</text>
</g>
<g font-size="1.8">
<text x="52.1" y="45.4">1</text>
<text x="52.1" y="47.9">2</text>
<text x="54.2" y="46.6">SYS</text>
<text x="78.4" y="46.6">IN</text>
<text x="81.3" y="47.9">9</text>
<text x="81.3" y="45.4">10</text>
<text x="189.2" y="46.6">2</text>
<text x="191.3" y="45.4">GND</text>
<text x="191.3" y="47.9">VIN</text>
<text x="203.3" y="45.4">VOS</text>
<text x="204.2" y="47.9">SW</text>
<text x="208.3" y="46.6">7</text>
<text x="208.3" y="44.1">8</text>
<text x="257.8" y="44.1">1</text>
<text x="259.9" y="45.4">VIN</text>
<text x="259.9" y="47.9">GND</text>
<text x="268.1" y="45.4">VOUT</text>
<text x="269" y="47.9">QOD</text>
<text x="274.3" y="46.6">5</text>
<text x="274.3" y="44.1">6</text>
<text x="378.4" y="44.1">1</text>
<text x="380.5" y="45.4">1</text>
<text x="52.1" y="50.4">3</text>
<text x="52.1" y="53">4</text>
<text x="54.2" y="49.2">BAT</text>
<text x="54.2" y="51.7">STAT2</text>
<text x="74.5" y="49.2">STAT1</text>
<text x="76.1" y="51.7">ISET</text>
<text x="81.3" y="53">7</text>
<text x="81.3" y="50.4">8</text>
<text x="189.2" y="51.7">4</text>
<text x="191.3" y="50.4">MODE</text>
<text x="191.3" y="53">EN</text>
<text x="202.2" y="50.4">STOP</text>
<text x="202.4" y="53">VSET</text>
<text x="208.3" y="51.7">5</text>
<text x="208.3" y="49.2">6</text>
<text x="257.8" y="49.2">3</text>
<text x="259.9" y="50.4">ON</text>
<text x="270.8" y="50.4">CT</text>
<text x="274.3" y="49.2">4</text>
<text x="54.2" y="54.3">CE#</text>
<text x="54.2" y="56.8">GND</text>
<text x="67.5" y="58.3" transform="rotate(-90 67.5 58.3)">EP</text>
<text x="71.3" y="54.3">ILIM/VSET</text>
<text x="74.5" y="56.8">TS/MR</text>
<text x="81.3" y="55.5">6</text>
<text x="66.5" y="60.8" transform="rotate(-90 66.5 60.8)">11</text>
<text x="378.4" y="69.5">1</text>
<text x="380.5" y="70.8">1</text>
<text x="134.7" y="85.7">1</text>
<text x="138.3" y="84.7">1</text>
<text x="138.3" y="89.8">2</text>
<text x="134.7" y="90.8">2</text>
<text x="257.8" y="94.9">1</text>
<text x="274.3" y="94.9">6</text>
<text x="257.8" y="100">3</text>
<text x="259.9" y="96.2">VIN</text>
<text x="259.9" y="98.7">GND</text>
<text x="259.9" y="101.2">ON</text>
<text x="268.1" y="96.2">VOUT</text>
<text x="269" y="98.7">QOD</text>
<text x="270.8" y="101.2">CT</text>
<text x="274.3" y="100">4</text>
<text x="274.3" y="97.4">5</text>
<text x="134.7" y="116.2">1</text>
<text x="138.3" y="115.2">1</text>
<text x="134.7" y="121.3">2</text>
<text x="138.3" y="120.3">2</text>
<text x="129.5" y="145.7">1</text>
<text x="129.5" y="148.2">2</text>
<text x="131.6" y="147">1</text>
<text x="131.6" y="149.5">2</text>
<text x="290.8" y="155.9">1</text>
<text x="307.3" y="155.9">6</text>
<text x="215.9" y="160.9">1</text>
<text x="220.1" y="161.4" transform="rotate(-90 220.1 161.4)">1</text>
<text x="226.5" y="157.8" transform="rotate(-90 226.5 157.8)">15</text>
<text x="227.8" y="161.4" transform="rotate(-90 227.8 161.4)">3</text>
<text x="230.3" y="161.4" transform="rotate(-90 230.3 161.4)">4</text>
<text x="233.6" y="157.1">5</text>
<text x="240" y="160.9">14</text>
<text x="290.8" y="160.9">3</text>
<text x="292.9" y="157.1">VIN</text>
<text x="292.9" y="159.7">GND</text>
<text x="301.1" y="157.1">VOUT</text>
<text x="302.1" y="159.7">QOD</text>
<text x="307.3" y="160.9">4</text>
<text x="307.3" y="158.4">5</text>
<text x="215.9" y="166">3</text>
<text x="218" y="162.2">VINA</text>
<text x="218" y="164.7">GND</text>
<text x="218" y="167.3">FB</text>
<text x="227.5" y="165" transform="rotate(-90 227.5 165)">PGND</text>
<text x="236.3" y="162.2">PG</text>
<text x="236.4" y="167.3">EN</text>
<text x="240" y="166">12</text>
<text x="240" y="163.5">13</text>
<text x="292.9" y="162.2">ON</text>
<text x="303.8" y="162.2">CT</text>
<text x="215.9" y="168.6">4</text>
<text x="215.9" y="171.1">5</text>
<text x="215.9" y="173.6">6</text>
<text x="218" y="169.8">VOUT</text>
<text x="218" y="172.4">VOUT</text>
<text x="235.9" y="172.4">VIN</text>
<text x="235.9" y="169.8">VIN</text>
<text x="240" y="173.6">9</text>
<text x="240" y="171.1">10</text>
<text x="240" y="168.6">11</text>
<text x="215.9" y="176.2">7</text>
<text x="218" y="174.9">L2</text>
<text x="218" y="177.4">L2</text>
<text x="236.9" y="177.4">L1</text>
<text x="236.9" y="174.9">L1</text>
<text x="240" y="176.2">8</text>
<text x="135.9" y="247.3">1</text>
<text x="138" y="248.6">1</text>
</g>
<g font-size="1.6" fill="#000080">
<text x="190.4" y="94.7">R10</text>
<text x="325" y="188.6">C13</text>
<text x="138.3" y="198.8">C50</text>
<text x="218.3" y="222.9">C52</text>
</g>
</svg>
